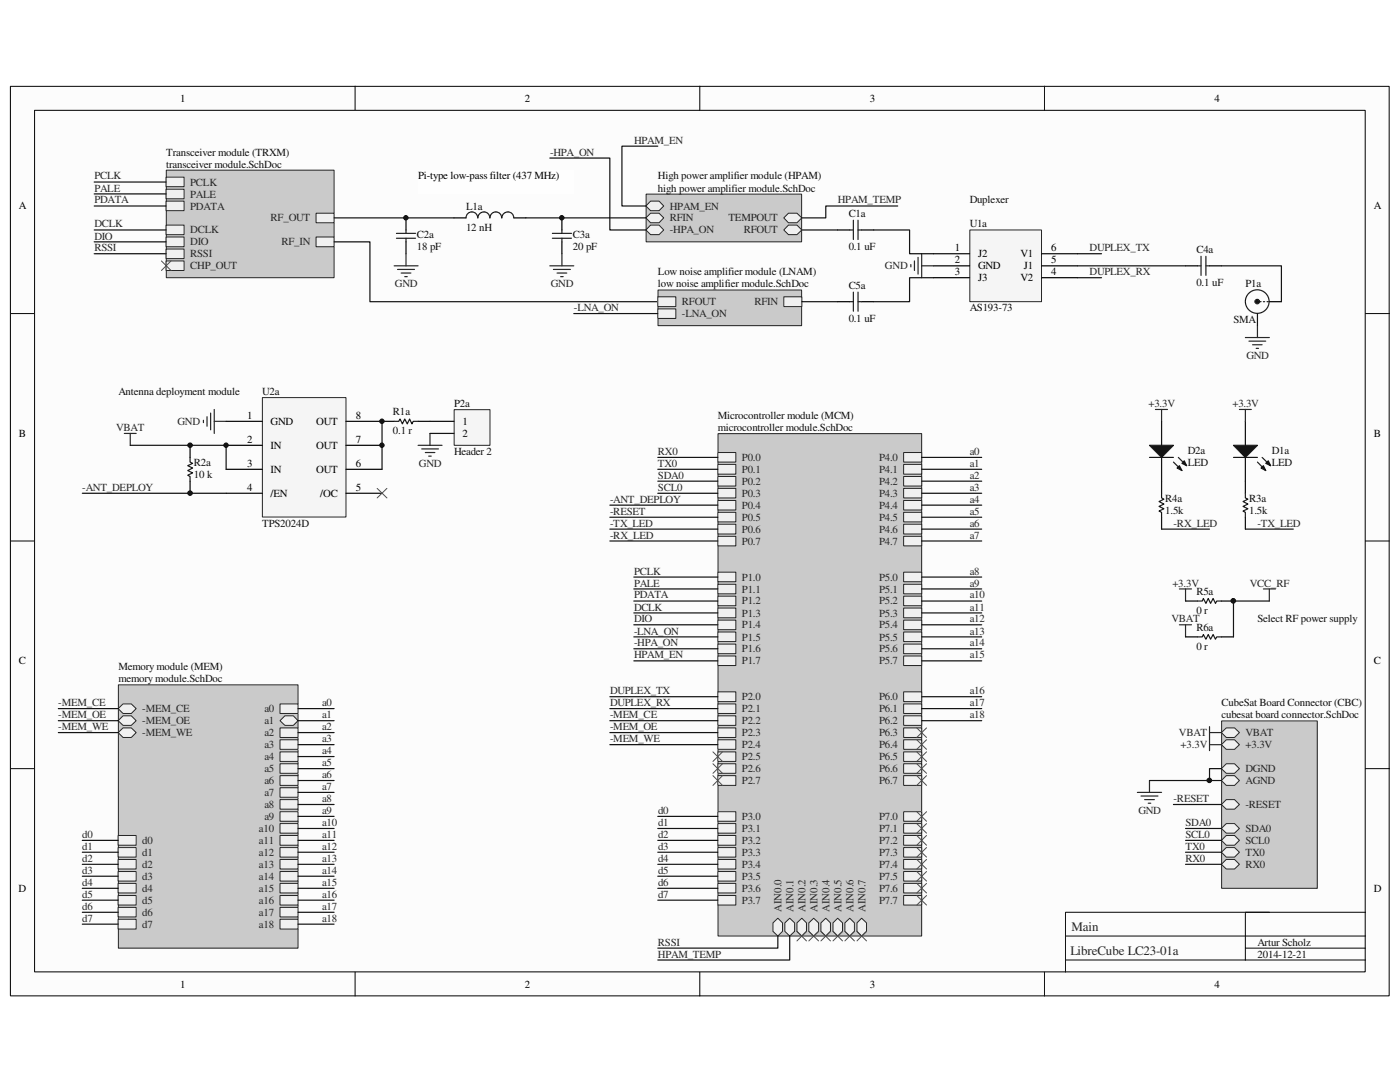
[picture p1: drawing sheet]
<svg xmlns="http://www.w3.org/2000/svg" width="279mm" height="216mm" viewBox="0 0 279 216" stroke-linecap="round" stroke-linejoin="round" font-family="sans-serif">
<path d="M2.1 17.3h275.1v181.4h-275.1z" fill="#fcfcfc"/>
<path d="M2.1 17.2h275.1v181.5h-275.1z" fill="none" stroke="#000" stroke-width=".2"/>
<path d="M6.9 22.1h265.6v171.8h-265.6z" fill="#fcfcfc"/>
<g fill="none" stroke="#000" stroke-width=".2">
<path d="M70.9 17.2v4.8M139.7 17.2v4.8M208.4 17.2v4.8M6.9 22h265.6v171.9h-265.6zM2.1 62.6h4.8M272.5 62.6h4.8M2.1 107.9h4.8M272.5 107.9h4.8M2.1 153.4h4.8M272.5 153.4h4.8M70.9 194v4.8M139.7 194v4.8"/>
<path d="M208.4 194v4.8M212.6 186.8h59.9M212.6 191.6h59.9M248.5 182.2v9.4M248.5 182h24M248.5 189.2h24M253.3 182h-40.7v12"/>
</g>
<path d="M243.8 143.9h19.1v33.3h-19.1z" fill="#cacaca"/>
<path d="M243.8 143.8h19.1v33.4h-19.1z" fill="none" stroke="#262626" stroke-width=".2"/>
<path d="M243.8 165.3l.9-1h1.7l1 1-1 .9h-1.7z" fill-rule="evenodd" fill="#f0f0f0"/>
<path d="M243.8 165.3l.9-1h1.7l1 1-1 .9h-1.7z" fill="none" stroke="#262626" stroke-width=".2"/>
<path d="M243.8 167.7l.9-1h1.7l1 1-1 1h-1.7z" fill-rule="evenodd" fill="#f0f0f0"/>
<path d="M243.8 167.7l.9-1h1.7l1 1-1 1h-1.7z" fill="none" stroke="#262626" stroke-width=".2"/>
<path d="M243.8 160.5l.9-.9h1.7l1 .9-1 1h-1.7z" fill-rule="evenodd" fill="#f0f0f0"/>
<path d="M243.8 160.5l.9-.9h1.7l1 .9-1 1h-1.7z" fill="none" stroke="#262626" stroke-width=".2"/>
<path d="M243.8 148.6l.9-1h1.7l1 1-1 .9h-1.7z" fill-rule="evenodd" fill="#f0f0f0"/>
<path d="M243.8 148.6l.9-1h1.7l1 1-1 .9h-1.7z" fill="none" stroke="#262626" stroke-width=".2"/>
<path d="M243.8 146.2l.9-1h1.7l1 1-1 1h-1.7z" fill-rule="evenodd" fill="#f0f0f0"/>
<path d="M243.8 146.2l.9-1h1.7l1 1-1 1h-1.7z" fill="none" stroke="#262626" stroke-width=".2"/>
<path d="M243.8 155.7l.9-.9h1.7l1 .9-1 1h-1.7z" fill-rule="evenodd" fill="#f0f0f0"/>
<path d="M243.8 155.7l.9-.9h1.7l1 .9-1 1h-1.7z" fill="none" stroke="#262626" stroke-width=".2"/>
<path d="M243.8 153.4l.9-1h1.7l1 1-1 .9h-1.7z" fill-rule="evenodd" fill="#f0f0f0"/>
<path d="M243.8 153.4l.9-1h1.7l1 1-1 .9h-1.7z" fill="none" stroke="#262626" stroke-width=".2"/>
<path d="M243.8 170.1l.9-1h1.7l1 1-1 .9h-1.7z" fill-rule="evenodd" fill="#f0f0f0"/>
<path d="M243.8 170.1l.9-1h1.7l1 1-1 .9h-1.7z" fill="none" stroke="#262626" stroke-width=".2"/>
<path d="M243.8 172.5l.9-1h1.7l1 1-1 .9h-1.7z" fill-rule="evenodd" fill="#f0f0f0"/>
<path d="M243.8 172.5l.9-1h1.7l1 1-1 .9h-1.7z" fill="none" stroke="#262626" stroke-width=".2"/>
<path d="M33.2 34h33.5v21.4h-33.5z" fill="#cacaca"/>
<path d="M33.2 34h33.5v21.4h-33.5z" fill="none" stroke="#262626" stroke-width=".2"/>
<path d="M33.1 37.8h3.6v1.9h-3.6z" fill-rule="evenodd" fill="#f0f0f0"/>
<path d="M33.1 37.8h3.6v1.9h-3.6z" fill="none" stroke="#262626" stroke-width=".2"/>
<path d="M33.1 40.1h3.6v1.9h-3.6z" fill-rule="evenodd" fill="#f0f0f0"/>
<path d="M33.1 40.1h3.6v1.9h-3.6z" fill="none" stroke="#262626" stroke-width=".2"/>
<path d="M33.1 35.3h3.6v2h-3.6z" fill-rule="evenodd" fill="#f0f0f0"/>
<path d="M33.1 35.3h3.6v2h-3.6z" fill="none" stroke="#262626" stroke-width=".2"/>
<path d="M33.1 44.9h3.6v1.9h-3.6z" fill-rule="evenodd" fill="#f0f0f0"/>
<path d="M33.1 44.9h3.6v1.9h-3.6z" fill="none" stroke="#262626" stroke-width=".2"/>
<path d="M33.1 47.3h3.6v1.9h-3.6z" fill-rule="evenodd" fill="#f0f0f0"/>
<path d="M33.1 47.3h3.6v1.9h-3.6z" fill="none" stroke="#262626" stroke-width=".2"/>
<path d="M33.1 49.7h3.6v1.9h-3.6z" fill-rule="evenodd" fill="#f0f0f0"/>
<path d="M33.1 49.7h3.6v1.9h-3.6z" fill="none" stroke="#262626" stroke-width=".2"/>
<path d="M33.1 52.1h3.6v1.9h-3.6z" fill-rule="evenodd" fill="#f0f0f0"/>
<path d="M33.1 52.1h3.6v1.9h-3.6z" fill="none" stroke="#262626" stroke-width=".2"/>
<path d="M63.1 47.3h3.6v1.9h-3.6z" fill-rule="evenodd" fill="#f0f0f0"/>
<path d="M63.1 47.3h3.6v1.9h-3.6z" fill="none" stroke="#262626" stroke-width=".2"/>
<path d="M63.1 42.5h3.6v1.9h-3.6z" fill-rule="evenodd" fill="#f0f0f0"/>
<path d="M63.1 42.5h3.6v1.9h-3.6z" fill="none" stroke="#262626" stroke-width=".2"/>
<path d="M129 38.8h31v9.5h-31z" fill="#cacaca"/>
<path d="M128.9 38.7h31.1v9.6h-31.1z" fill="none" stroke="#262626" stroke-width=".2"/>
<path d="M157.4 44.9h1.6l1 1-1 .9h-1.6l-1-.9z" fill-rule="evenodd" fill="#f0f0f0"/>
<path d="M157.4 44.9h1.6l1 1-1 .9h-1.6l-1-.9z" fill="none" stroke="#262626" stroke-width=".2"/>
<path d="M128.9 43.5l.9-1h1.7l1 1-1 .9h-1.7z" fill-rule="evenodd" fill="#f0f0f0"/>
<path d="M128.9 43.5l.9-1h1.7l1 1-1 .9h-1.7z" fill="none" stroke="#262626" stroke-width=".2"/>
<path d="M129.8 40.1h1.7l1 1-1 .9h-1.7l-.9-.9z" fill-rule="evenodd" fill="#f0f0f0"/>
<path d="M129.8 40.1h1.7l1 1-1 .9h-1.7l-.9-.9z" fill="none" stroke="#262626" stroke-width=".2"/>
<path d="M156.4 43.5l1-1h1.6l1 1-1 .9h-1.6z" fill-rule="evenodd" fill="#f0f0f0"/>
<path d="M156.4 43.5l1-1h1.6l1 1-1 .9h-1.6z" fill="none" stroke="#262626" stroke-width=".2"/>
<path d="M129.8 44.9h1.7l1 1-1 .9h-1.7l-.9-.9z" fill-rule="evenodd" fill="#f0f0f0"/>
<path d="M129.8 44.9h1.7l1 1-1 .9h-1.7l-.9-.9z" fill="none" stroke="#262626" stroke-width=".2"/>
<path d="M66.7 48.3h7.1v11.9h57.5" fill="none" stroke="#0e0e0e" stroke-width=".24"/>
<path d="M251 62.6v2.4M253.3 60.2h2.4" fill="none" stroke="#000" stroke-width=".24"/>
<circle cx="250.9" cy="60.2" r=".45" fill="#1c1c1c"/>
<g fill="none" stroke="#1c1c1c" stroke-width=".24">
<path d="M169.6 45.9h.7M170.3 43.9v3.9M170.3 58.3v3.8M171.2 43.9v3.9M171.2 58.3v3.8M171.2 45.9h.8M239 53h.7M239.7 51.1v3.8M240.7 51.1v3.8M240.7 53h.7M169.6 60.2h.7M171.2 60.2h.8"/>
<path d="M251.4 60.2h.3M252.1 60.2h.3M252.9 60.2h.2"/>
<circle cx="250.9" cy="60.2" r="2.36"/>
<circle cx="250.9" cy="60.2" r=".45"/>
</g>
<path d="M167.2 45.9h2.4M172 45.9h2.4M236.6 53h2.4M241.4 53h2.4M167.2 60.2h2.4M172 60.2h2.4" fill="none" stroke="#000" stroke-width=".24"/>
<path d="M193.6 45.9h14.3v14.3h-14.3z" fill="#f5f5f5"/>
<path d="M193.5 45.9h14.4v14.3h-14.4z" fill="none" stroke="#262626" stroke-width=".2"/>
<path d="M186.3 50.6h7.2M186.3 53h7.2M186.3 55.4h7.2M207.9 50.6h7.2M207.9 53h7.2M207.9 55.4h7.2" fill="none" stroke="#000" stroke-width=".24"/>
<path d="M181.8 52.8v.5M182.5 52.1v1.9M183.2 51.4v3.3M183.9 50.6v4.8M183.9 53h2.4M248.5 67.4h4.8M249.3 68.1h3.3M250 68.8h1.9M250.7 69.5h.5M251 65v2.4M230.6 81.7h2.4M231.8 81.7v2.4" fill="none" stroke="#262626" stroke-width=".24"/>
<path d="M18.8 36.3h14.3M18.8 38.7h14.3M18.8 41.1h14.3M18.8 45.9h14.3M18.8 48.3h14.3M18.8 50.6h14.3M104.9 43.5h24M215.1 53h21.5M243.8 53h11.9v7.2" fill="none" stroke="#0e0e0e" stroke-width=".24"/>
<path d="M90.7 81.8h7.1v7.1h-7.1z" fill="#f5f5f5"/>
<path d="M90.6 81.7h7.2v7.2h-7.2z" fill="none" stroke="#262626" stroke-width=".2"/>
<path d="M76.2 84.1h2.5M83.4 84.1h7.2M85.8 86.5h4.8" fill="none" stroke="#000" stroke-width=".24"/>
<path d="M24.8 86.5h2.4M26 86.5v2.4M83.4 88.9h4.8M84.2 89.6h3.3M84.9 90.3h1.9M85.6 91h.5M85.8 86.5v2.4" fill="none" stroke="#262626" stroke-width=".24"/>
<path d="M78.7 84.1h.9l.2-.5 .5 1 .5-1 .5 1 .4-1 .5 1 .3-.5h.9" fill="none" stroke="#1c1c1c" stroke-width=".24"/>
<path d="M52.4 79.4h16.6v23.8h-16.6z" fill="#f5f5f5"/>
<path d="M52.4 79.3h16.6v23.9h-16.6z" fill="none" stroke="#262626" stroke-width=".2"/>
<g fill="none" stroke="#000" stroke-width=".24">
<path d="M81 43.5v2.4M81 48.3v2.3M90.6 43.5h2.4M102.6 43.5h2.3M112.1 43.5v2.4M112.1 48.3v2.3M37.9 88.9v2.4M37.9 96v2.4M45.1 84.1h7.2M45.1 88.9h7.2M45.1 93.6h7.2M45.1 98.4h7.2"/>
<path d="M69 84.1h7.2M69 88.9h7.2M69 93.6h7.2M69 98.4h7.2"/>
</g>
<g fill="none" stroke="#262626" stroke-width=".24">
<path d="M78.7 53h4.7M79.3 53.8h3.4M80.1 54.5h1.9M80.8 55.2h.5M81 50.6v2.4M109.7 53h4.8M110.4 53.8h3.4M111.2 54.5h1.9M111.9 55.2h.5M112.1 50.6v2.4M40.6 83.9v.4M41.3 83.1v1.9"/>
<path d="M42 82.4v3.4M42.8 81.7v4.8M42.8 84.1h2.3M227 158.1h4.8M227.7 158.8h3.4M228.4 159.6h2M229.4 155.7v2.4M241.4 145v4.8M241.4 148.6h2.4M241.4 146.2h2.4M229.2 160.3h.5"/>
</g>
<g fill="none" stroke="#1c1c1c" stroke-width=".24">
<path d="M79.1 46.6h3.8M79.1 47.5h3.8M81 45.9v.7M81 47.5v.8M93 43.5a1.16 1.16 0 0 1 1.2-1.2 1.16 1.16 0 0 1 1.1 1.2M95.4 43.5a1.19 1.19 0 0 1 1.2-1.2 1.19 1.19 0 0 1 1.1 1.2M97.8 43.5a1.16 1.16 0 0 1 1.2-1.2 1.16 1.16 0 0 1 1.1 1.2M100.2 43.5a1.19 1.19 0 0 1 1.1-1.2 1.19 1.19 0 0 1 1.2 1.2M110.2 46.6h3.8M110.2 47.5h3.8M112.1 45.9v.7M112.1 47.5v.8"/>
<path d="M37.9 91.3v.9l.5 .3-.9 .4 .9 .5-.9 .5 .9 .5-.9 .4 .4 .3v.9"/>
</g>
<path d="M75.3 97.5l1.9 1.9M77.2 97.5l-1.9 1.9" fill="none" stroke="#4c4c4c" stroke-width=".2"/>
<g fill="none" stroke="#0e0e0e" stroke-width=".24">
<path d="M131.3 29.2h-7.2v11.9h4.8M66.7 43.5h23.9M160 45.9h7.2M174.4 45.9h7.1v4.7h4.8M186.3 55.4h-4.8v4.8h-7.1M215.1 50.6h4.7M215.1 55.4h4.7M16.4 98.4h28.7M26 88.9h19.1v4.7M76.2 84.1v9.5M234.2 160.5h9.6M236.6 165.3h7.2"/>
<path d="M236.6 167.7h7.2"/>
</g>
<path d="M83.5 34h31v4.7h-31z" fill="#fefefe"/>
<path d="M83.5 34h31v4.7h-31z" fill="none" stroke="#fefefe" stroke-width=".2"/>
<path d="M236.6 170.1h7.2M236.6 172.5h7.2" fill="none" stroke="#0e0e0e" stroke-width=".24"/>
<path d="M23.7 136.7h35.8v52.5h-35.8z" fill="#cacaca"/>
<path d="M23.6 136.7h35.9v52.5h-35.9z" fill="none" stroke="#262626" stroke-width=".2"/>
<path d="M55.9 171.5h3.6v1.9h-3.6z" fill-rule="evenodd" fill="#f0f0f0"/>
<path d="M55.9 171.5h3.6v1.9h-3.6z" fill="none" stroke="#262626" stroke-width=".2"/>
<path d="M55.9 166.7h3.6v2h-3.6z" fill-rule="evenodd" fill="#f0f0f0"/>
<path d="M55.9 166.7h3.6v2h-3.6z" fill="none" stroke="#262626" stroke-width=".2"/>
<path d="M55.9 162h3.6v1.9h-3.6z" fill-rule="evenodd" fill="#f0f0f0"/>
<path d="M55.9 162h3.6v1.9h-3.6z" fill="none" stroke="#262626" stroke-width=".2"/>
<path d="M55.9 159.6h3.6v1.9h-3.6z" fill-rule="evenodd" fill="#f0f0f0"/>
<path d="M55.9 159.6h3.6v1.9h-3.6z" fill="none" stroke="#262626" stroke-width=".2"/>
<path d="M55.9 183.4h3.6v2h-3.6z" fill-rule="evenodd" fill="#f0f0f0"/>
<path d="M55.9 183.4h3.6v2h-3.6z" fill="none" stroke="#262626" stroke-width=".2"/>
<path d="M55.9 181.1h3.6v1.9h-3.6z" fill-rule="evenodd" fill="#f0f0f0"/>
<path d="M55.9 181.1h3.6v1.9h-3.6z" fill="none" stroke="#262626" stroke-width=".2"/>
<path d="M55.9 176.3h3.6v1.9h-3.6z" fill-rule="evenodd" fill="#f0f0f0"/>
<path d="M55.9 176.3h3.6v1.9h-3.6z" fill="none" stroke="#262626" stroke-width=".2"/>
<path d="M55.9 157.2h3.6v1.9h-3.6z" fill-rule="evenodd" fill="#f0f0f0"/>
<path d="M55.9 157.2h3.6v1.9h-3.6z" fill="none" stroke="#262626" stroke-width=".2"/>
<path d="M55.9 178.7h3.6v1.9h-3.6z" fill-rule="evenodd" fill="#f0f0f0"/>
<path d="M55.9 178.7h3.6v1.9h-3.6z" fill="none" stroke="#262626" stroke-width=".2"/>
<path d="M55.9 173.9h3.6v1.9h-3.6z" fill-rule="evenodd" fill="#f0f0f0"/>
<path d="M55.9 173.9h3.6v1.9h-3.6z" fill="none" stroke="#262626" stroke-width=".2"/>
<path d="M55.9 169.1h3.6v1.9h-3.6z" fill-rule="evenodd" fill="#f0f0f0"/>
<path d="M55.9 169.1h3.6v1.9h-3.6z" fill="none" stroke="#262626" stroke-width=".2"/>
<path d="M55.9 154.8h3.6v1.9h-3.6z" fill-rule="evenodd" fill="#f0f0f0"/>
<path d="M55.9 154.8h3.6v1.9h-3.6z" fill="none" stroke="#262626" stroke-width=".2"/>
<path d="M55.9 152.4h3.6v1.9h-3.6z" fill-rule="evenodd" fill="#f0f0f0"/>
<path d="M55.9 152.4h3.6v1.9h-3.6z" fill="none" stroke="#262626" stroke-width=".2"/>
<path d="M55.9 150h3.6v1.9h-3.6z" fill-rule="evenodd" fill="#f0f0f0"/>
<path d="M55.9 150h3.6v1.9h-3.6z" fill="none" stroke="#262626" stroke-width=".2"/>
<path d="M55.9 140.5h3.6v1.9h-3.6z" fill-rule="evenodd" fill="#f0f0f0"/>
<path d="M55.9 140.5h3.6v1.9h-3.6z" fill="none" stroke="#262626" stroke-width=".2"/>
<path d="M23.6 166.7h3.6v2h-3.6z" fill-rule="evenodd" fill="#f0f0f0"/>
<path d="M23.6 166.7h3.6v2h-3.6z" fill="none" stroke="#262626" stroke-width=".2"/>
<path d="M55.9 147.6h3.6v1.9h-3.6z" fill-rule="evenodd" fill="#f0f0f0"/>
<path d="M55.9 147.6h3.6v1.9h-3.6z" fill="none" stroke="#262626" stroke-width=".2"/>
<path d="M55.9 145.2h3.6v2h-3.6z" fill-rule="evenodd" fill="#f0f0f0"/>
<path d="M55.9 145.2h3.6v2h-3.6z" fill="none" stroke="#262626" stroke-width=".2"/>
<path d="M23.6 173.9h3.6v1.9h-3.6z" fill-rule="evenodd" fill="#f0f0f0"/>
<path d="M23.6 173.9h3.6v1.9h-3.6z" fill="none" stroke="#262626" stroke-width=".2"/>
<path d="M23.6 169.1h3.6v1.9h-3.6z" fill-rule="evenodd" fill="#f0f0f0"/>
<path d="M23.6 169.1h3.6v1.9h-3.6z" fill="none" stroke="#262626" stroke-width=".2"/>
<path d="M23.6 171.5h3.6v1.9h-3.6z" fill-rule="evenodd" fill="#f0f0f0"/>
<path d="M23.6 171.5h3.6v1.9h-3.6z" fill="none" stroke="#262626" stroke-width=".2"/>
<path d="M23.6 183.4h3.6v2h-3.6z" fill-rule="evenodd" fill="#f0f0f0"/>
<path d="M23.6 183.4h3.6v2h-3.6z" fill="none" stroke="#262626" stroke-width=".2"/>
<path d="M23.6 176.3h3.6v1.9h-3.6z" fill-rule="evenodd" fill="#f0f0f0"/>
<path d="M23.6 176.3h3.6v1.9h-3.6z" fill="none" stroke="#262626" stroke-width=".2"/>
<path d="M23.6 178.7h3.6v1.9h-3.6z" fill-rule="evenodd" fill="#f0f0f0"/>
<path d="M23.6 178.7h3.6v1.9h-3.6z" fill="none" stroke="#262626" stroke-width=".2"/>
<path d="M23.6 181.1h3.6v1.9h-3.6z" fill-rule="evenodd" fill="#f0f0f0"/>
<path d="M23.6 181.1h3.6v1.9h-3.6z" fill="none" stroke="#262626" stroke-width=".2"/>
<path d="M55.9 164.3h3.6v1.9h-3.6z" fill-rule="evenodd" fill="#f0f0f0"/>
<path d="M55.9 164.3h3.6v1.9h-3.6z" fill="none" stroke="#262626" stroke-width=".2"/>
<path d="M55.9 143.8l1-1h1.6l1 1-1 .9h-1.6z" fill-rule="evenodd" fill="#f0f0f0"/>
<path d="M55.9 143.8l1-1h1.6l1 1-1 .9h-1.6z" fill="none" stroke="#262626" stroke-width=".2"/>
<path d="M23.6 146.2l1-1h1.6l1 1-1 1h-1.6z" fill-rule="evenodd" fill="#f0f0f0"/>
<path d="M23.6 146.2l1-1h1.6l1 1-1 1h-1.6z" fill="none" stroke="#262626" stroke-width=".2"/>
<path d="M23.6 141.4l1-.9h1.6l1 .9-1 1h-1.6z" fill-rule="evenodd" fill="#f0f0f0"/>
<path d="M23.6 141.4l1-.9h1.6l1 .9-1 1h-1.6z" fill="none" stroke="#262626" stroke-width=".2"/>
<path d="M23.6 143.8l1-1h1.6l1 1-1 .9h-1.6z" fill-rule="evenodd" fill="#f0f0f0"/>
<path d="M23.6 143.8l1-1h1.6l1 1-1 .9h-1.6z" fill="none" stroke="#262626" stroke-width=".2"/>
<g fill="none" stroke="#0e0e0e" stroke-width=".24">
<path d="M11.6 141.4h12M11.6 146.2h12M11.6 143.8h12M59.5 141.4h7.2M59.5 146.2h7.2M59.5 143.8h7.2M59.5 148.6h7.2M59.5 151h7.2M59.5 153.4h7.2M59.5 155.7h7.2M59.5 158.1h7.2M16.4 167.7h7.2"/>
<path d="M16.4 170.1h7.2M16.4 172.5h7.2M16.4 174.8h7.2M16.4 177.2h7.2M16.4 179.6h7.2M59.5 167.7h7.2M59.5 170.1h7.2M59.5 172.5h7.2M59.5 174.8h7.2M59.5 177.2h7.2M59.5 179.6h7.2M59.5 160.5h7.2"/>
<path d="M59.5 162.9h7.2M59.5 165.3h7.2M16.4 182h7.2M16.4 184.4h7.2M59.5 182h7.2M59.5 184.4h7.2"/>
</g>
<path d="M143.3 86.6h40.6v100.2h-40.6z" fill="#cacaca"/>
<path d="M143.3 86.5h40.6v100.3h-40.6z" fill="none" stroke="#262626" stroke-width=".2"/>
<path d="M143.3 90.3h3.6v1.9h-3.6z" fill-rule="evenodd" fill="#f0f0f0"/>
<path d="M143.3 90.3h3.6v1.9h-3.6z" fill="none" stroke="#262626" stroke-width=".2"/>
<path d="M143.3 92.7h3.6v1.9h-3.6z" fill-rule="evenodd" fill="#f0f0f0"/>
<path d="M143.3 92.7h3.6v1.9h-3.6z" fill="none" stroke="#262626" stroke-width=".2"/>
<path d="M143.3 95.1h3.6v1.9h-3.6z" fill-rule="evenodd" fill="#f0f0f0"/>
<path d="M143.3 95.1h3.6v1.9h-3.6z" fill="none" stroke="#262626" stroke-width=".2"/>
<path d="M143.3 97.5h3.6v1.9h-3.6z" fill-rule="evenodd" fill="#f0f0f0"/>
<path d="M143.3 97.5h3.6v1.9h-3.6z" fill="none" stroke="#262626" stroke-width=".2"/>
<path d="M143.3 99.9h3.6v1.9h-3.6z" fill-rule="evenodd" fill="#f0f0f0"/>
<path d="M143.3 99.9h3.6v1.9h-3.6z" fill="none" stroke="#262626" stroke-width=".2"/>
<path d="M143.3 102.2h3.6v1.9h-3.6z" fill-rule="evenodd" fill="#f0f0f0"/>
<path d="M143.3 102.2h3.6v1.9h-3.6z" fill="none" stroke="#262626" stroke-width=".2"/>
<path d="M143.3 104.6h3.6v2h-3.6z" fill-rule="evenodd" fill="#f0f0f0"/>
<path d="M143.3 104.6h3.6v2h-3.6z" fill="none" stroke="#262626" stroke-width=".2"/>
<path d="M143.3 107h3.6v1.9h-3.6z" fill-rule="evenodd" fill="#f0f0f0"/>
<path d="M143.3 107h3.6v1.9h-3.6z" fill="none" stroke="#262626" stroke-width=".2"/>
<path d="M143.3 162h3.6v1.9h-3.6z" fill-rule="evenodd" fill="#f0f0f0"/>
<path d="M143.3 162h3.6v1.9h-3.6z" fill="none" stroke="#262626" stroke-width=".2"/>
<path d="M143.3 164.3h3.6v1.9h-3.6z" fill-rule="evenodd" fill="#f0f0f0"/>
<path d="M143.3 164.3h3.6v1.9h-3.6z" fill="none" stroke="#262626" stroke-width=".2"/>
<path d="M143.3 166.7h3.6v2h-3.6z" fill-rule="evenodd" fill="#f0f0f0"/>
<path d="M143.3 166.7h3.6v2h-3.6z" fill="none" stroke="#262626" stroke-width=".2"/>
<path d="M143.3 169.1h3.6v1.9h-3.6z" fill-rule="evenodd" fill="#f0f0f0"/>
<path d="M143.3 169.1h3.6v1.9h-3.6z" fill="none" stroke="#262626" stroke-width=".2"/>
<path d="M143.3 171.5h3.6v1.9h-3.6z" fill-rule="evenodd" fill="#f0f0f0"/>
<path d="M143.3 171.5h3.6v1.9h-3.6z" fill="none" stroke="#262626" stroke-width=".2"/>
<path d="M143.3 173.9h3.6v1.9h-3.6z" fill-rule="evenodd" fill="#f0f0f0"/>
<path d="M143.3 173.9h3.6v1.9h-3.6z" fill="none" stroke="#262626" stroke-width=".2"/>
<path d="M143.3 176.3h3.6v1.9h-3.6z" fill-rule="evenodd" fill="#f0f0f0"/>
<path d="M143.3 176.3h3.6v1.9h-3.6z" fill="none" stroke="#262626" stroke-width=".2"/>
<path d="M143.3 178.7h3.6v1.9h-3.6z" fill-rule="evenodd" fill="#f0f0f0"/>
<path d="M143.3 178.7h3.6v1.9h-3.6z" fill="none" stroke="#262626" stroke-width=".2"/>
<path d="M143.3 138h3.6v2h-3.6z" fill-rule="evenodd" fill="#f0f0f0"/>
<path d="M143.3 138h3.6v2h-3.6z" fill="none" stroke="#262626" stroke-width=".2"/>
<path d="M143.3 140.5h3.6v1.9h-3.6z" fill-rule="evenodd" fill="#f0f0f0"/>
<path d="M143.3 140.5h3.6v1.9h-3.6z" fill="none" stroke="#262626" stroke-width=".2"/>
<path d="M143.3 142.8h3.6v1.9h-3.6z" fill-rule="evenodd" fill="#f0f0f0"/>
<path d="M143.3 142.8h3.6v1.9h-3.6z" fill="none" stroke="#262626" stroke-width=".2"/>
<path d="M143.3 145.2h3.6v2h-3.6z" fill-rule="evenodd" fill="#f0f0f0"/>
<path d="M143.3 145.2h3.6v2h-3.6z" fill="none" stroke="#262626" stroke-width=".2"/>
<path d="M143.3 147.6h3.6v1.9h-3.6z" fill-rule="evenodd" fill="#f0f0f0"/>
<path d="M143.3 147.6h3.6v1.9h-3.6z" fill="none" stroke="#262626" stroke-width=".2"/>
<path d="M143.3 150h3.6v1.9h-3.6z" fill-rule="evenodd" fill="#f0f0f0"/>
<path d="M143.3 150h3.6v1.9h-3.6z" fill="none" stroke="#262626" stroke-width=".2"/>
<path d="M143.3 152.4h3.6v1.9h-3.6z" fill-rule="evenodd" fill="#f0f0f0"/>
<path d="M143.3 152.4h3.6v1.9h-3.6z" fill="none" stroke="#262626" stroke-width=".2"/>
<path d="M143.3 154.8h3.6v1.9h-3.6z" fill-rule="evenodd" fill="#f0f0f0"/>
<path d="M143.3 154.8h3.6v1.9h-3.6z" fill="none" stroke="#262626" stroke-width=".2"/>
<path d="M143.3 114.2h3.6v1.9h-3.6z" fill-rule="evenodd" fill="#f0f0f0"/>
<path d="M143.3 114.2h3.6v1.9h-3.6z" fill="none" stroke="#262626" stroke-width=".2"/>
<path d="M143.3 116.6h3.6v1.9h-3.6z" fill-rule="evenodd" fill="#f0f0f0"/>
<path d="M143.3 116.6h3.6v1.9h-3.6z" fill="none" stroke="#262626" stroke-width=".2"/>
<path d="M143.3 119h3.6v1.9h-3.6z" fill-rule="evenodd" fill="#f0f0f0"/>
<path d="M143.3 119h3.6v1.9h-3.6z" fill="none" stroke="#262626" stroke-width=".2"/>
<path d="M143.3 121.3h3.6v2h-3.6z" fill-rule="evenodd" fill="#f0f0f0"/>
<path d="M143.3 121.3h3.6v2h-3.6z" fill="none" stroke="#262626" stroke-width=".2"/>
<path d="M143.3 123.7h3.6v1.9h-3.6z" fill-rule="evenodd" fill="#f0f0f0"/>
<path d="M143.3 123.7h3.6v1.9h-3.6z" fill="none" stroke="#262626" stroke-width=".2"/>
<path d="M143.3 126.1h3.6v1.9h-3.6z" fill-rule="evenodd" fill="#f0f0f0"/>
<path d="M143.3 126.1h3.6v1.9h-3.6z" fill="none" stroke="#262626" stroke-width=".2"/>
<path d="M143.3 128.5h3.6v1.9h-3.6z" fill-rule="evenodd" fill="#f0f0f0"/>
<path d="M143.3 128.5h3.6v1.9h-3.6z" fill="none" stroke="#262626" stroke-width=".2"/>
<path d="M143.3 130.9h3.6v1.9h-3.6z" fill-rule="evenodd" fill="#f0f0f0"/>
<path d="M143.3 130.9h3.6v1.9h-3.6z" fill="none" stroke="#262626" stroke-width=".2"/>
<path d="M180.3 90.3h3.6v1.9h-3.6z" fill-rule="evenodd" fill="#f0f0f0"/>
<path d="M180.3 90.3h3.6v1.9h-3.6z" fill="none" stroke="#262626" stroke-width=".2"/>
<path d="M180.3 92.7h3.6v1.9h-3.6z" fill-rule="evenodd" fill="#f0f0f0"/>
<path d="M180.3 92.7h3.6v1.9h-3.6z" fill="none" stroke="#262626" stroke-width=".2"/>
<path d="M180.3 95.1h3.6v1.9h-3.6z" fill-rule="evenodd" fill="#f0f0f0"/>
<path d="M180.3 95.1h3.6v1.9h-3.6z" fill="none" stroke="#262626" stroke-width=".2"/>
<path d="M180.3 97.5h3.6v1.9h-3.6z" fill-rule="evenodd" fill="#f0f0f0"/>
<path d="M180.3 97.5h3.6v1.9h-3.6z" fill="none" stroke="#262626" stroke-width=".2"/>
<path d="M180.3 99.9h3.6v1.9h-3.6z" fill-rule="evenodd" fill="#f0f0f0"/>
<path d="M180.3 99.9h3.6v1.9h-3.6z" fill="none" stroke="#262626" stroke-width=".2"/>
<path d="M180.3 102.2h3.6v1.9h-3.6z" fill-rule="evenodd" fill="#f0f0f0"/>
<path d="M180.3 102.2h3.6v1.9h-3.6z" fill="none" stroke="#262626" stroke-width=".2"/>
<path d="M180.3 104.6h3.6v2h-3.6z" fill-rule="evenodd" fill="#f0f0f0"/>
<path d="M180.3 104.6h3.6v2h-3.6z" fill="none" stroke="#262626" stroke-width=".2"/>
<path d="M180.3 107h3.6v1.9h-3.6z" fill-rule="evenodd" fill="#f0f0f0"/>
<path d="M180.3 107h3.6v1.9h-3.6z" fill="none" stroke="#262626" stroke-width=".2"/>
<path d="M180.3 162h3.6v1.9h-3.6z" fill-rule="evenodd" fill="#f0f0f0"/>
<path d="M180.3 162h3.6v1.9h-3.6z" fill="none" stroke="#262626" stroke-width=".2"/>
<path d="M180.3 164.3h3.6v1.9h-3.6z" fill-rule="evenodd" fill="#f0f0f0"/>
<path d="M180.3 164.3h3.6v1.9h-3.6z" fill="none" stroke="#262626" stroke-width=".2"/>
<path d="M180.3 166.7h3.6v2h-3.6z" fill-rule="evenodd" fill="#f0f0f0"/>
<path d="M180.3 166.7h3.6v2h-3.6z" fill="none" stroke="#262626" stroke-width=".2"/>
<path d="M180.3 169.1h3.6v1.9h-3.6z" fill-rule="evenodd" fill="#f0f0f0"/>
<path d="M180.3 169.1h3.6v1.9h-3.6z" fill="none" stroke="#262626" stroke-width=".2"/>
<path d="M180.3 171.5h3.6v1.9h-3.6z" fill-rule="evenodd" fill="#f0f0f0"/>
<path d="M180.3 171.5h3.6v1.9h-3.6z" fill="none" stroke="#262626" stroke-width=".2"/>
<path d="M180.3 173.9h3.6v1.9h-3.6z" fill-rule="evenodd" fill="#f0f0f0"/>
<path d="M180.3 173.9h3.6v1.9h-3.6z" fill="none" stroke="#262626" stroke-width=".2"/>
<path d="M180.3 176.3h3.6v1.9h-3.6z" fill-rule="evenodd" fill="#f0f0f0"/>
<path d="M180.3 176.3h3.6v1.9h-3.6z" fill="none" stroke="#262626" stroke-width=".2"/>
<path d="M180.3 178.7h3.6v1.9h-3.6z" fill-rule="evenodd" fill="#f0f0f0"/>
<path d="M180.3 178.7h3.6v1.9h-3.6z" fill="none" stroke="#262626" stroke-width=".2"/>
<path d="M180.3 114.2h3.6v1.9h-3.6z" fill-rule="evenodd" fill="#f0f0f0"/>
<path d="M180.3 114.2h3.6v1.9h-3.6z" fill="none" stroke="#262626" stroke-width=".2"/>
<path d="M180.3 116.6h3.6v1.9h-3.6z" fill-rule="evenodd" fill="#f0f0f0"/>
<path d="M180.3 116.6h3.6v1.9h-3.6z" fill="none" stroke="#262626" stroke-width=".2"/>
<path d="M180.3 119h3.6v1.9h-3.6z" fill-rule="evenodd" fill="#f0f0f0"/>
<path d="M180.3 119h3.6v1.9h-3.6z" fill="none" stroke="#262626" stroke-width=".2"/>
<path d="M180.3 121.3h3.6v2h-3.6z" fill-rule="evenodd" fill="#f0f0f0"/>
<path d="M180.3 121.3h3.6v2h-3.6z" fill="none" stroke="#262626" stroke-width=".2"/>
<path d="M180.3 123.7h3.6v1.9h-3.6z" fill-rule="evenodd" fill="#f0f0f0"/>
<path d="M180.3 123.7h3.6v1.9h-3.6z" fill="none" stroke="#262626" stroke-width=".2"/>
<path d="M180.3 126.1h3.6v1.9h-3.6z" fill-rule="evenodd" fill="#f0f0f0"/>
<path d="M180.3 126.1h3.6v1.9h-3.6z" fill="none" stroke="#262626" stroke-width=".2"/>
<path d="M180.3 128.5h3.6v1.9h-3.6z" fill-rule="evenodd" fill="#f0f0f0"/>
<path d="M180.3 128.5h3.6v1.9h-3.6z" fill="none" stroke="#262626" stroke-width=".2"/>
<path d="M180.3 130.9h3.6v1.9h-3.6z" fill-rule="evenodd" fill="#f0f0f0"/>
<path d="M180.3 130.9h3.6v1.9h-3.6z" fill="none" stroke="#262626" stroke-width=".2"/>
<path d="M180.3 138h3.6v2h-3.6z" fill-rule="evenodd" fill="#f0f0f0"/>
<path d="M180.3 138h3.6v2h-3.6z" fill="none" stroke="#262626" stroke-width=".2"/>
<path d="M180.3 140.5h3.6v1.9h-3.6z" fill-rule="evenodd" fill="#f0f0f0"/>
<path d="M180.3 140.5h3.6v1.9h-3.6z" fill="none" stroke="#262626" stroke-width=".2"/>
<path d="M180.3 142.8h3.6v1.9h-3.6z" fill-rule="evenodd" fill="#f0f0f0"/>
<path d="M180.3 142.8h3.6v1.9h-3.6z" fill="none" stroke="#262626" stroke-width=".2"/>
<path d="M180.3 145.2h3.6v2h-3.6z" fill-rule="evenodd" fill="#f0f0f0"/>
<path d="M180.3 145.2h3.6v2h-3.6z" fill="none" stroke="#262626" stroke-width=".2"/>
<path d="M180.3 147.6h3.6v1.9h-3.6z" fill-rule="evenodd" fill="#f0f0f0"/>
<path d="M180.3 147.6h3.6v1.9h-3.6z" fill="none" stroke="#262626" stroke-width=".2"/>
<path d="M180.3 150h3.6v1.9h-3.6z" fill-rule="evenodd" fill="#f0f0f0"/>
<path d="M180.3 150h3.6v1.9h-3.6z" fill="none" stroke="#262626" stroke-width=".2"/>
<path d="M180.3 152.4h3.6v1.9h-3.6z" fill-rule="evenodd" fill="#f0f0f0"/>
<path d="M180.3 152.4h3.6v1.9h-3.6z" fill="none" stroke="#262626" stroke-width=".2"/>
<path d="M180.3 154.8h3.6v1.9h-3.6z" fill-rule="evenodd" fill="#f0f0f0"/>
<path d="M180.3 154.8h3.6v1.9h-3.6z" fill="none" stroke="#262626" stroke-width=".2"/>
<path d="M154.3 184.1l.9-.9 1 .9v1.7l-1 1-.9-1z" fill-rule="evenodd" fill="#f0f0f0"/>
<path d="M154.3 184.1l.9-.9 1 .9v1.7l-1 1-.9-1z" fill="none" stroke="#262626" stroke-width=".2"/>
<path d="M156.6 184.1l1-.9 1 .9v1.7l-1 1-1-1z" fill-rule="evenodd" fill="#f0f0f0"/>
<path d="M156.6 184.1l1-.9 1 .9v1.7l-1 1-1-1z" fill="none" stroke="#262626" stroke-width=".2"/>
<path d="M159 184.1l1-.9 1 .9v1.7l-1 1-1-1z" fill-rule="evenodd" fill="#f0f0f0"/>
<path d="M159 184.1l1-.9 1 .9v1.7l-1 1-1-1z" fill="none" stroke="#262626" stroke-width=".2"/>
<path d="M161.4 184.1l1-.9 1 .9v1.7l-1 1-1-1z" fill-rule="evenodd" fill="#f0f0f0"/>
<path d="M161.4 184.1l1-.9 1 .9v1.7l-1 1-1-1z" fill="none" stroke="#262626" stroke-width=".2"/>
<path d="M163.8 184.1l1-.9 .9 .9v1.7l-.9 1-1-1z" fill-rule="evenodd" fill="#f0f0f0"/>
<path d="M163.8 184.1l1-.9 .9 .9v1.7l-.9 1-1-1z" fill="none" stroke="#262626" stroke-width=".2"/>
<path d="M166.2 184.1l1-.9 .9 .9v1.7l-.9 1-1-1z" fill-rule="evenodd" fill="#f0f0f0"/>
<path d="M166.2 184.1l1-.9 .9 .9v1.7l-.9 1-1-1z" fill="none" stroke="#262626" stroke-width=".2"/>
<path d="M168.6 184.1l1-.9 .9 .9v1.7l-.9 1-1-1z" fill-rule="evenodd" fill="#f0f0f0"/>
<path d="M168.6 184.1l1-.9 .9 .9v1.7l-.9 1-1-1z" fill="none" stroke="#262626" stroke-width=".2"/>
<path d="M171 184.1l1-.9 .9 .9v1.7l-.9 1-1-1z" fill-rule="evenodd" fill="#f0f0f0"/>
<path d="M171 184.1l1-.9 .9 .9v1.7l-.9 1-1-1z" fill="none" stroke="#262626" stroke-width=".2"/>
<g fill="none" stroke="#0e0e0e" stroke-width=".24">
<path d="M131.3 91.3h12M131.3 93.6h12M131.3 96h12M131.3 98.4h12M183.9 91.3h12M183.9 93.6h12M183.9 96h12M183.9 98.4h12M121.7 100.8h21.6M121.7 103.2h21.6M126.5 115.1h16.8M126.5 117.5h16.8"/>
<path d="M126.5 119.9h16.8M183.9 100.8h12M183.9 103.2h12M183.9 105.6h12M183.9 107.9h12M183.9 115.1h12M183.9 117.5h12M183.9 119.9h12M121.7 139h21.6M126.5 122.3h16.8M126.5 124.7h16.8M126.5 131.9h16.8"/>
<path d="M183.9 139h12M183.9 122.3h12M183.9 124.7h12M183.9 127.1h12M183.9 129.5h12M183.9 131.9h12M121.7 141.4h21.6M183.9 141.4h12M183.9 143.8h12M131.3 162.9h12M131.3 165.3h12M131.3 167.7h12"/>
<path d="M131.3 170.1h12M131.3 172.5h12M131.3 174.8h12M131.3 177.2h12M131.3 179.6h12"/>
</g>
<g fill="none" stroke="#4c4c4c" stroke-width=".2">
<path d="M183 154.8l1.9 1.9M183 152.4l1.9 1.9M183 150l1.9 1.9M183 147.6l1.9 1.9M183 145.2l1.9 2M184.9 154.8l-1.9 1.9M184.9 152.4l-1.9 1.9M184.9 150l-1.9 1.9M184.9 147.6l-1.9 1.9M184.9 145.2l-1.9 2M159 185.8l2 1.9M161 185.8l-2 1.9"/>
<path d="M161.4 185.8l2 1.9M163.4 185.8l-2 1.9M163.8 185.8l1.9 1.9M165.7 185.8l-1.9 1.9M166.2 185.8l1.9 1.9M168.1 185.8l-1.9 1.9M168.6 185.8l1.9 1.9M170.5 185.8l-1.9 1.9M171 185.8l1.9 1.9M172.9 185.8l-1.9 1.9"/>
</g>
<path d="M248.5 84.1v4.8M248.5 91.3v4.7" fill="none" stroke="#000" stroke-width=".24"/>
<path d="M246.2 88.9h4.8l-2.5 2.4z" fill="#1c1c1c"/>
<path d="M246.2 88.9h4.8l-2.5 2.4zM251 92.2l1.6 1.7M251.9 91.3l1.7 1.6" fill="none" stroke="#1c1c1c" stroke-width=".24"/>
<path d="M251.7 93.4l.4-.5 .5 1z" fill="#1c1c1c"/>
<path d="M251.7 93.4l.4-.5 .5 1z" fill="none" stroke="#1c1c1c" stroke-width=".24"/>
<path d="M253.1 91.9l.5 1-1-.4z" fill="#1c1c1c"/>
<path d="M246.2 91.3h4.8M253.1 91.9l.5 1-1-.4z" fill="none" stroke="#1c1c1c" stroke-width=".24"/>
<path d="M231.8 84.1v4.8M231.8 91.3v4.7" fill="none" stroke="#000" stroke-width=".24"/>
<path d="M229.4 88.9h4.8l-2.4 2.4z" fill="#1c1c1c"/>
<path d="M229.4 88.9h4.8l-2.4 2.4zM234.2 92.2l1.7 1.7M235.2 91.3l1.6 1.6" fill="none" stroke="#1c1c1c" stroke-width=".24"/>
<path d="M234.9 93.4l.5-.5 .5 1z" fill="#1c1c1c"/>
<path d="M234.9 93.4l.5-.5 .5 1z" fill="none" stroke="#1c1c1c" stroke-width=".24"/>
<path d="M236.3 91.9l.5 1-.9-.4z" fill="#1c1c1c"/>
<path d="M229.4 91.3h4.8M231.8 98.4v1l.5 .2-1 .5 1 .5-1 .4 1 .5-1 .5 .5 .2v1M236.3 91.9l.5 1-.9-.4zM248.5 98.4v1l.5 .2-.9 .5 .9 .5-.9 .4 .9 .5-.9 .5 .4 .2v1" fill="none" stroke="#1c1c1c" stroke-width=".24"/>
<path d="M231.8 96v2.4M248.5 96v2.4M231.8 103.2v2.4M248.5 103.2v2.4" fill="none" stroke="#000" stroke-width=".24"/>
<path d="M109.7 31.5h12v14.4h7.2M179.2 41.1h-14.4v2.4h-4.8M121.7 105.6h21.6M121.7 107.9h21.6M231.8 105.6h9.6M248.5 105.6h9.6M126.5 129.5h16.8M121.7 143.8h21.6M121.7 148.6h21.6M121.7 146.2h21.6M155.2 186.8v2.4h-23.9M157.6 186.8v4.8h-26.3" fill="none" stroke="#0e0e0e" stroke-width=".24"/>
<g fill="none" stroke="#4c4c4c" stroke-width=".2">
<path d="M32.2 52.1l1.9 1.9M34.1 52.1l-1.9 1.9M183 178.7l1.9 1.9M183 176.3l1.9 1.9M183 173.9l1.9 1.9M183 171.5l1.9 1.9M183 169.1l1.9 1.9M183 166.7l1.9 2M183 164.3l1.9 1.9M183 162l1.9 1.9M184.9 178.7l-1.9 1.9M184.9 176.3l-1.9 1.9"/>
<path d="M184.9 173.9l-1.9 1.9M184.9 171.5l-1.9 1.9M184.9 169.1l-1.9 1.9M184.9 166.7l-1.9 2M184.9 164.3l-1.9 1.9M184.9 162l-1.9 1.9"/>
</g>
<path d="M131.4 57.9h28.6v7.1h-28.6z" fill="#cacaca"/>
<path d="M131.3 57.9h28.7v7.1h-28.7z" fill="none" stroke="#262626" stroke-width=".2"/>
<path d="M131.3 59.2h3.6v2h-3.6z" fill-rule="evenodd" fill="#f0f0f0"/>
<path d="M131.3 59.2h3.6v2h-3.6z" fill="none" stroke="#262626" stroke-width=".2"/>
<path d="M156.4 59.2h3.6v2h-3.6z" fill-rule="evenodd" fill="#f0f0f0"/>
<path d="M156.4 59.2h3.6v2h-3.6z" fill="none" stroke="#262626" stroke-width=".2"/>
<path d="M131.3 61.6h3.6v1.9h-3.6z" fill-rule="evenodd" fill="#f0f0f0"/>
<path d="M131.3 61.6h3.6v1.9h-3.6z" fill="none" stroke="#262626" stroke-width=".2"/>
<path d="M114.5 62.6h16.8M160 60.2h7.2M253.3 119.9h-7.1v7.2M126.5 127.1h16.8M229.4 155.7h14.4M243.8 153.4h-2.4v2.3" fill="none" stroke="#0e0e0e" stroke-width=".24"/>
<path d="M247.4 81.7h2.3M248.5 81.7v2.4M235.4 117.5h2.4M236.6 117.5v2.4M252.1 117.5h2.5M253.3 117.5v2.4M235.4 124.7h2.4M236.6 124.7v2.4" fill="none" stroke="#262626" stroke-width=".24"/>
<path d="M236.6 119.9h2.4M243.8 119.9h2.4M236.6 127.1h2.4M243.8 127.1h2.4" fill="none" stroke="#000" stroke-width=".24"/>
<path d="M239 119.9h.9l.3-.5 .5 1 .4-1 .5 1 .5-1 .5 1 .2-.5h1M239 127.1h.9l.3-.5 .5 1 .4-1 .5 1 .5-1 .5 1 .2-.5h1" fill="none" stroke="#1c1c1c" stroke-width=".24"/>
<path d="M142.3 154.8l1.9 1.9M142.3 152.4l1.9 1.9M142.3 150l1.9 1.9M144.2 154.8l-1.9 1.9M144.2 152.4l-1.9 1.9M144.2 150l-1.9 1.9" fill="none" stroke="#4c4c4c" stroke-width=".2"/>
<circle cx="37.9" cy="98.4" r=".46" fill="#0e0e0e"/>
<circle cx="37.9" cy="98.4" r=".46" fill="none" stroke="#0e0e0e" stroke-width=".2"/>
<circle cx="37.9" cy="88.8" r=".45" fill="#0e0e0e"/>
<circle cx="37.9" cy="88.8" r=".45" fill="none" stroke="#0e0e0e" stroke-width=".2"/>
<circle cx="45.1" cy="88.8" r=".44" fill="#0e0e0e"/>
<circle cx="45.1" cy="88.8" r=".44" fill="none" stroke="#0e0e0e" stroke-width=".2"/>
<circle cx="76.2" cy="88.8" r=".44" fill="#0e0e0e"/>
<circle cx="76.2" cy="88.8" r=".44" fill="none" stroke="#0e0e0e" stroke-width=".2"/>
<circle cx="76.2" cy="84.1" r=".45" fill="#0e0e0e"/>
<circle cx="76.2" cy="84.1" r=".45" fill="none" stroke="#0e0e0e" stroke-width=".2"/>
<circle cx="81" cy="43.5" r=".44" fill="#0e0e0e"/>
<circle cx="81" cy="43.5" r=".44" fill="none" stroke="#0e0e0e" stroke-width=".2"/>
<circle cx="112.1" cy="43.5" r=".45" fill="#0e0e0e"/>
<circle cx="112.1" cy="43.5" r=".45" fill="none" stroke="#0e0e0e" stroke-width=".2"/>
<circle cx="241.4" cy="155.7" r=".46" fill="#0e0e0e"/>
<circle cx="241.4" cy="155.7" r=".46" fill="none" stroke="#0e0e0e" stroke-width=".2"/>
<circle cx="246.1" cy="119.9" r=".46" fill="#0e0e0e"/>
<circle cx="246.1" cy="119.9" r=".46" fill="none" stroke="#0e0e0e" stroke-width=".2"/>
<g font-size="2.6" fill="#262626">
<text x="213.9" y="185.7">Main</text>
<text x="213.6" y="190.5">LibreCube LC23-01a</text>
</g>
<g font-size="2.2">
<text x="36" y="20.3">1</text>
<text x="104.8" y="20.3">2</text>
<text x="173.6" y="20.3">3</text>
<text x="242.4" y="20.3">4</text>
<text x="83.4" y="35.8">Pi-type low-pass filter (437 MHz)</text>
<text x="3.8" y="41.8">A</text>
<text x="274.2" y="41.8">A</text>
<text x="190.5" y="50.2">1</text>
<text x="190.5" y="52.5">2</text>
<text x="195.2" y="51.4">J2</text>
<text x="195.2" y="53.8">GND</text>
<text x="203.7" y="51.4">V1</text>
<text x="204.3" y="53.8">J1</text>
<text x="209.8" y="52.5">5</text>
<text x="209.8" y="50.2">6</text>
<text x="190.5" y="54.9">3</text>
<text x="195.2" y="56.1">J3</text>
<text x="203.7" y="56.1">V2</text>
<text x="209.8" y="54.9">4</text>
<text x="49.4" y="83.6">1</text>
<text x="71" y="83.6">8</text>
<text x="3.8" y="87.2">B</text>
<text x="49.4" y="88.4">2</text>
<text x="54" y="84.8">GND</text>
<text x="54" y="89.6">IN</text>
<text x="63.1" y="89.6">OUT</text>
<text x="63.1" y="84.8">OUT</text>
<text x="71" y="88.4">7</text>
<text x="92.3" y="84.8">1</text>
<text x="92.3" y="87.2">2</text>
<text x="274.2" y="87.2">B</text>
<text x="49.4" y="93.2">3</text>
<text x="54" y="94.4">IN</text>
<text x="63.1" y="94.4">OUT</text>
<text x="71" y="93.2">6</text>
<text x="49.4" y="97.9">4</text>
<text x="54" y="99.1">/EN</text>
<text x="63.9" y="99.1">/OC</text>
<text x="71" y="97.9">5</text>
<text x="3.8" y="132.5">C</text>
<text x="274.2" y="132.5">C</text>
<text x="3.7" y="177.9">D</text>
<text x="274.1" y="177.9">D</text>
<text x="36" y="197.1">1</text>
<text x="104.8" y="197.1">2</text>
<text x="173.6" y="197.1">3</text>
<text x="242.4" y="197.1">4</text>
</g>
<g font-size="2.2" fill="#262626">
<text x="126.5" y="28.7">HPAM_EN</text>
<text x="18.8" y="35.8">PCLK</text>
<text x="109.8" y="31.1">-HPA_ON</text>
<text x="18.8" y="38.2">PALE</text>
<text x="18.8" y="40.6">PDATA</text>
<text x="38" y="39.4">PALE</text>
<text x="38" y="41.8">PDATA</text>
<text x="38" y="37">PCLK</text>
<text x="133.7" y="41.8">HPAM_EN</text>
<text x="167.2" y="40.6">HPAM_TEMP</text>
<text x="18.8" y="45.4">DCLK</text>
<text x="18.8" y="47.8">DIO</text>
<text x="38" y="46.6">DCLK</text>
<text x="54" y="44.2">RF_OUT</text>
<text x="133.7" y="44.2">RFIN</text>
<text x="133.7" y="46.6">-HPA_ON</text>
<text x="145.4" y="44.2">TEMPOUT</text>
<text x="148.4" y="46.6">RFOUT</text>
<text x="18.8" y="50.2">RSSI</text>
<text x="38" y="49">DIO</text>
<text x="38" y="51.4">RSSI</text>
<text x="38" y="53.8">CHP_OUT</text>
<text x="56.2" y="49">RF_IN</text>
<text x="176.6" y="53.8">GND</text>
<text x="217.5" y="50.2">DUPLEX_TX</text>
<text x="78.8" y="57.3">GND</text>
<text x="109.9" y="57.3">GND</text>
<text x="217.5" y="54.9">DUPLEX_RX</text>
<text x="114.6" y="62.1">-LNA_ON</text>
<text x="136.1" y="60.9">RFOUT</text>
<text x="136.1" y="63.3">-LNA_ON</text>
<text x="150.6" y="60.9">RFIN</text>
<text x="248.8" y="71.6">GND</text>
<text x="229.2" y="81.2">+3.3V</text>
<text x="246" y="81.2">+3.3V</text>
<text x="23.2" y="86">VBAT</text>
<text x="35.4" y="84.8">GND</text>
<text x="83.6" y="93.1">GND</text>
<text x="131.3" y="95.5">SDA0</text>
<text x="131.3" y="90.8">RX0</text>
<text x="131.3" y="93.2">TX0</text>
<text x="148" y="91.9">P0.0</text>
<text x="148" y="94.4">P0.1</text>
<text x="175.4" y="91.9">P4.0</text>
<text x="175.4" y="94.4">P4.1</text>
<text x="193.5" y="90.8">a0</text>
<text x="193.5" y="93.2">a1</text>
<text x="193.5" y="95.5">a2</text>
<text x="16.4" y="97.9">-ANT_DEPLOY</text>
<text x="121.8" y="100.3">-ANT_DEPLOY</text>
<text x="131.3" y="97.9">SCL0</text>
<text x="148" y="96.7">P0.2</text>
<text x="148" y="99.1">P0.3</text>
<text x="148" y="101.5">P0.4</text>
<text x="175.4" y="96.7">P4.2</text>
<text x="175.4" y="99.1">P4.3</text>
<text x="175.4" y="101.5">P4.4</text>
<text x="193.5" y="97.9">a3</text>
<text x="193.5" y="100.3">a4</text>
<text x="121.8" y="102.7">-RESET</text>
<text x="121.8" y="105.1">-TX_LED</text>
<text x="121.8" y="107.5">-RX_LED</text>
<text x="148" y="103.9">P0.5</text>
<text x="148" y="106.3">P0.6</text>
<text x="175.4" y="103.9">P4.5</text>
<text x="175.4" y="106.3">P4.6</text>
<text x="193.5" y="102.7">a5</text>
<text x="193.5" y="105.1">a6</text>
<text x="193.5" y="107.5">a7</text>
<text x="234.2" y="105.1">-RX_LED</text>
<text x="251" y="105.1">-TX_LED</text>
<text x="148" y="108.7">P0.7</text>
<text x="175.4" y="108.7">P4.7</text>
<text x="126.5" y="114.6">PCLK</text>
<text x="126.5" y="117.1">PALE</text>
<text x="126.5" y="119.4">PDATA</text>
<text x="148" y="115.9">P1.0</text>
<text x="148" y="118.2">P1.1</text>
<text x="175.4" y="115.9">P5.0</text>
<text x="175.4" y="118.2">P5.1</text>
<text x="193.5" y="114.6">a8</text>
<text x="193.5" y="117.1">a9</text>
<text x="193.5" y="119.4">a10</text>
<text x="234" y="117.1">+3.3V</text>
<text x="249.4" y="117.1">VCC_RF</text>
<text x="126.5" y="121.8">DCLK</text>
<text x="126.5" y="124.2">DIO</text>
<text x="148" y="120.6">P1.2</text>
<text x="148" y="123">P1.3</text>
<text x="148" y="125.4">P1.4</text>
<text x="175.4" y="120.6">P5.2</text>
<text x="175.4" y="123">P5.3</text>
<text x="175.4" y="125.4">P5.4</text>
<text x="193.5" y="121.8">a11</text>
<text x="193.5" y="124.2">a12</text>
<text x="233.8" y="124.2">VBAT</text>
<text x="126.5" y="131.4">HPAM_EN</text>
<text x="126.5" y="129">-HPA_ON</text>
<text x="126.5" y="126.6">-LNA_ON</text>
<text x="148" y="127.8">P1.5</text>
<text x="148" y="130.2">P1.6</text>
<text x="175.4" y="127.8">P5.5</text>
<text x="175.4" y="130.2">P5.6</text>
<text x="193.5" y="126.6">a13</text>
<text x="193.5" y="129">a14</text>
<text x="193.5" y="131.4">a15</text>
<text x="148" y="132.6">P1.7</text>
<text x="175.4" y="132.6">P5.7</text>
<text x="11.6" y="140.9">-MEM_CE</text>
<text x="11.6" y="143.3">-MEM_OE</text>
<text x="28.4" y="142.1">-MEM_CE</text>
<text x="52.8" y="142.1">a0</text>
<text x="64.3" y="140.9">a0</text>
<text x="64.3" y="143.3">a1</text>
<text x="121.8" y="143.3">-MEM_CE</text>
<text x="121.8" y="138.6">DUPLEX_TX</text>
<text x="121.8" y="140.9">DUPLEX_RX</text>
<text x="148" y="139.7">P2.0</text>
<text x="148" y="142.1">P2.1</text>
<text x="175.4" y="139.7">P6.0</text>
<text x="175.4" y="142.1">P6.1</text>
<text x="193.5" y="138.6">a16</text>
<text x="193.5" y="140.9">a17</text>
<text x="193.5" y="143.3">a18</text>
<text x="11.6" y="145.7">-MEM_WE</text>
<text x="28.4" y="146.9">-MEM_WE</text>
<text x="28.4" y="144.5">-MEM_OE</text>
<text x="52.8" y="149.3">a3</text>
<text x="52.8" y="146.9">a2</text>
<text x="52.8" y="144.5">a1</text>
<text x="64.3" y="145.7">a2</text>
<text x="64.3" y="148.1">a3</text>
<text x="121.8" y="148.1">-MEM_WE</text>
<text x="121.8" y="145.7">-MEM_OE</text>
<text x="148" y="144.5">P2.2</text>
<text x="148" y="146.9">P2.3</text>
<text x="148" y="149.3">P2.4</text>
<text x="175.4" y="144.5">P6.2</text>
<text x="175.4" y="146.9">P6.3</text>
<text x="175.4" y="149.3">P6.4</text>
<text x="235.3" y="146.9">VBAT</text>
<text x="235.6" y="149.3">+3.3V</text>
<text x="248.6" y="149.3">+3.3V</text>
<text x="248.6" y="146.9">VBAT</text>
<text x="52.8" y="154.1">a5</text>
<text x="52.8" y="151.7">a4</text>
<text x="64.3" y="150.5">a4</text>
<text x="64.3" y="152.9">a5</text>
<text x="64.3" y="155.3">a6</text>
<text x="148" y="151.7">P2.5</text>
<text x="148" y="154.1">P2.6</text>
<text x="175.4" y="151.7">P6.5</text>
<text x="175.4" y="154.1">P6.6</text>
<text x="248.6" y="154.1">DGND</text>
<text x="52.8" y="161.2">a8</text>
<text x="52.8" y="158.8">a7</text>
<text x="52.8" y="156.5">a6</text>
<text x="64.3" y="157.6">a7</text>
<text x="64.3" y="160">a8</text>
<text x="148" y="156.5">P2.7</text>
<text x="175.4" y="156.5">P6.7</text>
<text x="234.2" y="160">-RESET</text>
<text x="248.6" y="161.2">-RESET</text>
<text x="248.6" y="156.5">AGND</text>
<text x="16.4" y="167.2">d0</text>
<text x="51.7" y="166">a10</text>
<text x="52.8" y="163.6">a9</text>
<text x="64.3" y="162.4">a9</text>
<text x="64.3" y="164.8">a10</text>
<text x="64.3" y="167.2">a11</text>
<text x="131.3" y="162.4">d0</text>
<text x="131.3" y="164.8">d1</text>
<text x="131.3" y="167.2">d2</text>
<text x="148" y="163.6">P3.0</text>
<text x="148" y="166">P3.1</text>
<text x="175.4" y="163.6">P7.0</text>
<text x="175.4" y="166">P7.1</text>
<text x="227.2" y="162.4">GND</text>
<text x="236.6" y="164.8">SDA0</text>
<text x="236.6" y="167.2">SCL0</text>
<text x="248.6" y="166">SDA0</text>
<text x="16.4" y="169.6">d1</text>
<text x="16.4" y="172">d2</text>
<text x="28.4" y="168.4">d0</text>
<text x="28.4" y="170.8">d1</text>
<text x="28.4" y="173.2">d2</text>
<text x="51.7" y="173.2">a13</text>
<text x="51.7" y="168.4">a11</text>
<text x="51.7" y="170.8">a12</text>
<text x="64.3" y="169.6">a12</text>
<text x="64.3" y="172">a13</text>
<text x="131.3" y="169.6">d3</text>
<text x="131.3" y="172">d4</text>
<text x="148" y="168.4">P3.2</text>
<text x="148" y="170.8">P3.3</text>
<text x="148" y="173.2">P3.4</text>
<text x="175.4" y="168.4">P7.2</text>
<text x="175.4" y="170.8">P7.3</text>
<text x="175.4" y="173.2">P7.4</text>
<text x="236.6" y="169.6">TX0</text>
<text x="236.6" y="172">RX0</text>
<text x="248.6" y="168.4">SCL0</text>
<text x="248.6" y="170.8">TX0</text>
<text x="248.6" y="173.2">RX0</text>
<text x="16.4" y="174.4">d3</text>
<text x="16.4" y="176.7">d4</text>
<text x="16.4" y="179.2">d5</text>
<text x="28.4" y="175.6">d3</text>
<text x="28.4" y="178">d4</text>
<text x="51.7" y="178">a15</text>
<text x="51.7" y="175.6">a14</text>
<text x="64.3" y="174.4">a14</text>
<text x="64.3" y="176.7">a15</text>
<text x="64.3" y="179.2">a16</text>
<text x="131.3" y="174.4">d5</text>
<text x="131.3" y="176.7">d6</text>
<text x="131.3" y="179.2">d7</text>
<text x="148" y="175.6">P3.5</text>
<text x="148" y="178">P3.6</text>
<text x="175.4" y="175.6">P7.5</text>
<text x="175.4" y="178">P7.6</text>
<text x="16.4" y="181.5">d6</text>
<text x="16.4" y="183.9">d7</text>
<text x="28.4" y="185.1">d7</text>
<text x="28.4" y="180.3">d5</text>
<text x="28.4" y="182.7">d6</text>
<text x="51.7" y="185.1">a18</text>
<text x="51.7" y="182.7">a17</text>
<text x="51.7" y="180.3">a16</text>
<text x="64.3" y="181.5">a17</text>
<text x="64.3" y="183.9">a18</text>
<text x="148" y="180.3">P3.7</text>
<text x="156" y="182" transform="rotate(-90 156 182)">AIN0.0</text>
<text x="158.4" y="182" transform="rotate(-90 158.4 182)">AIN0.1</text>
<text x="160.7" y="182" transform="rotate(-90 160.7 182)">AIN0.2</text>
<text x="163.2" y="182" transform="rotate(-90 163.2 182)">AIN0.3</text>
<text x="165.5" y="182" transform="rotate(-90 165.5 182)">AIN0.4</text>
<text x="167.9" y="182" transform="rotate(-90 167.9 182)">AIN0.5</text>
<text x="170.3" y="182" transform="rotate(-90 170.3 182)">AIN0.6</text>
<text x="172.7" y="182" transform="rotate(-90 172.7 182)">AIN0.7</text>
<text x="175.4" y="180.3">P7.7</text>
<text x="131.3" y="188.7">RSSI</text>
<text x="131.3" y="191.1">HPAM_TEMP</text>
</g>
<g font-size="2.2" fill="#0e0e0e">
<text x="33.2" y="31.1">Transceiver module (TRXM)</text>
<text x="33.2" y="33.4">transceiver module.SchDoc</text>
<text x="131.3" y="35.8">High power amplifier module (HPAM)</text>
<text x="93" y="41.8">L1a</text>
<text x="131.3" y="38.2">high power amplifier module.SchDoc</text>
<text x="193.5" y="40.6">Duplexer</text>
<text x="83.2" y="47.5">C2a</text>
<text x="93" y="46.1">12 nH</text>
<text x="114.3" y="47.5">C3a</text>
<text x="169.4" y="43.2">C1a</text>
<text x="193.5" y="45.4">U1a</text>
<text x="83.2" y="49.9">18 pF</text>
<text x="114.3" y="49.9">20 pF</text>
<text x="169.4" y="49.9">0.1 uF</text>
<text x="238.8" y="50.4">C4a</text>
<text x="131.3" y="54.9">Low noise amplifier module (LNAM)</text>
<text x="131.3" y="57.3">low noise amplifier module.SchDoc</text>
<text x="169.4" y="57.6">C5a</text>
<text x="238.8" y="57.1">0.1 uF</text>
<text x="248.6" y="57.3">P1a</text>
<text x="169.4" y="64.3">0.1 uF</text>
<text x="193.5" y="62.1">AS193-73</text>
<text x="246.2" y="64.5">SMA</text>
<text x="23.6" y="78.8">Antenna deployment module</text>
<text x="52.3" y="78.8">U2a</text>
<text x="78.4" y="82.9">R1a</text>
<text x="90.6" y="81.2">P2a</text>
<text x="143.3" y="83.6">Microcontroller module (MCM)</text>
<text x="78.4" y="86.7">0.1 r</text>
<text x="143.3" y="86">microcontroller module.SchDoc</text>
<text x="38.7" y="92.9">R2a</text>
<text x="38.7" y="95.3">10 k</text>
<text x="90.6" y="90.8">Header 2</text>
<text x="237.1" y="90.6">D2a</text>
<text x="237.1" y="92.9">LED</text>
<text x="253.8" y="90.6">D1a</text>
<text x="253.8" y="92.9">LED</text>
<text x="232.5" y="100.1">R4a</text>
<text x="249.3" y="100.1">R3a</text>
<text x="52.3" y="105.1">TPS2024D</text>
<text x="232.5" y="102.5">1.5k</text>
<text x="249.3" y="102.5">1.5k</text>
<text x="238.8" y="118.7">R5a</text>
<text x="238.8" y="122.6">0 r</text>
<text x="238.8" y="125.9">R6a</text>
<text x="251" y="124.2">Select RF power supply</text>
<text x="238.8" y="129.7">0 r</text>
<text x="23.6" y="133.8">Memory module (MEM)</text>
<text x="23.6" y="136.1">memory module.SchDoc</text>
<text x="243.8" y="140.9">CubeSat Board Connector (CBC)</text>
<text x="243.8" y="143.3">cubesat board connector.SchDoc</text>
<text x="251" y="188.7">Artur Scholz</text>
<text x="251" y="191.1">2014-12-21</text>
</g>
</svg>
